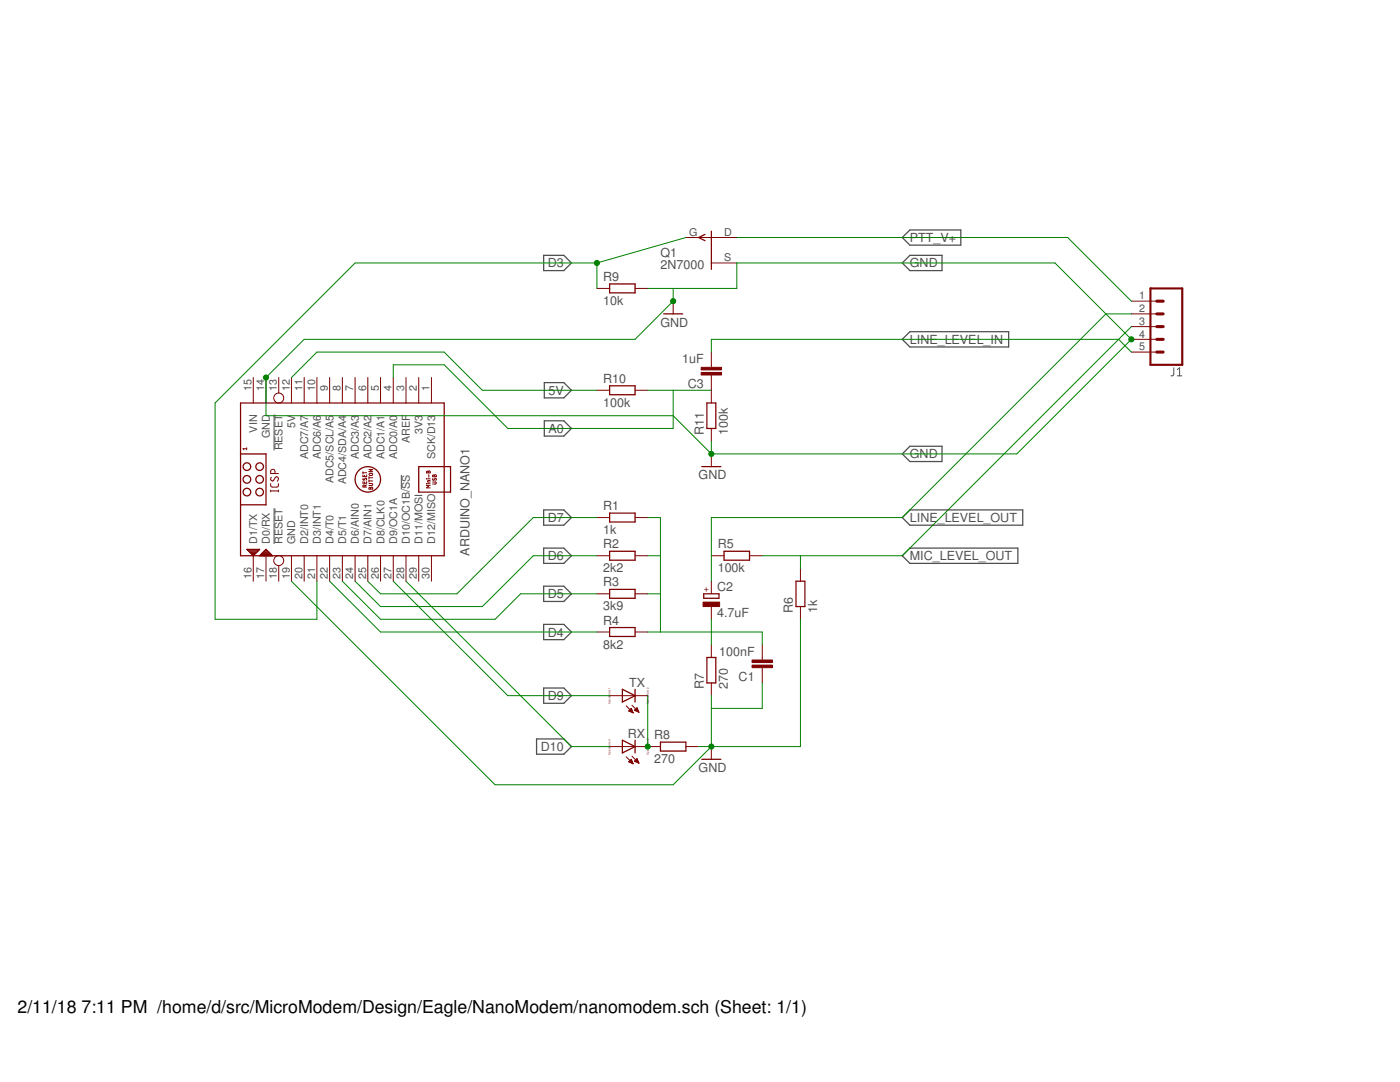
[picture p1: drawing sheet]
<svg xmlns="http://www.w3.org/2000/svg" width="279mm" height="216mm" viewBox="0 0 279 216" stroke-linecap="round" stroke-linejoin="round" font-family="sans-serif">
<path d="M234.3 73.4l-.1 1.4-.5 .2M234.9 75h1M234.9 73.7l.5-.3v1.6M54.7 82.7v7.2M80.1 94.8v2.8M54.7 101.4v7.1" fill="none" stroke="#505050" stroke-width=".2"/>
<g fill="none" stroke="#505050" stroke-width=".25">
<path d="M108.5 50.9h4l1.5 1.6-1.5 1.5h-4zM180.1 52.5l1.5-1.6h6.4v3.1h-6.4zM180.1 47.4l1.5-1.5h10.1v3h-10.1zM108.6 76.3h3.9l1.5 1.6-1.5 1.5h-3.9zM180.1 67.7l1.5-1.5h19.7v3h-19.7zM108.6 84h3.9l1.5 1.5-1.5 1.5h-3.9zM180.1 90.6l1.5-1.6h6.4v3.1h-6.4zM108.5 101.7h4l1.5 1.6-1.5 1.5h-4zM108.5 109.4h4l1.5 1.5-1.5 1.5h-4zM108.5 117h4l1.5 1.5-1.5 1.5h-4zM180.1 103.3l1.5-1.6h22.5v3.1h-22.5zM180.1 110.9l1.5-1.5h21.5v3h-21.5z"/>
<path d="M108.5 124.6h4l1.5 1.5-1.5 1.5h-4zM108.5 137.3h4l1.5 1.5-1.5 1.5h-4zM107.1 147.4h5.4l1.5 1.6-1.5 1.5h-5.4z"/>
</g>
<g fill="none" stroke="#800000" stroke-width=".25">
<path d="M121.7 56.7h5v1.7h-5zM140.7 46.8l-1.3 .6 1.3 .6M142 46.1v7.6M121.7 77h5v1.8h-5zM132.4 62.6h3.8M48 80.4h40.6v30.5h-40.6zM48 90.6h5.1v10.1h-5.1M83.6 93.1h6.3v5.1h-6.3zM140.1 93.1h3.8M141.1 80.4h1.8v5.1h-1.8zM49.3 109.6h2.5l-1.3 1.3zM49.4 109.7h2.3"/>
<path d="M49.6 110h1.9M49.8 110.2h1.4M50.1 110.4h.9M50.3 110.6h.5M50.5 110.8h.1M51.8 110.9l1.3-1.3 1.3 1.3M51.9 110.8h2.4M52.1 110.6h2M52.3 110.4h1.6M52.5 110.2h1.2M52.7 110h.7M53 109.7h.2"/>
<path d="M121.7 102.4h5v1.8h-5zM121.7 110h5v1.8h-5zM121.7 117.6h5v1.8h-5zM140.4 118.5h3.1v.9h-3.1zM144.5 110h5.1v1.8h-5.1zM158.9 116h1.7v5h-1.7zM121.7 125.2h5v1.8h-5zM124.2 137.5l2.5 1.3-2.5 1.3zM126.7 137.5v2.6M141.1 131.2h1.8v5.1h-1.8zM124.2 147.7l2.5 1.3-2.5 1.2zM126.7 147.7v2.5"/>
<path d="M131.8 148.1h5.1v1.8h-5.1zM140.1 151.5h3.8"/>
<circle cx="49.3" cy="93.1" r=".76"/>
<circle cx="49.3" cy="98.2" r=".76"/>
<circle cx="49.3" cy="95.7" r=".76"/>
<circle cx="51.8" cy="98.2" r=".76"/>
<circle cx="51.8" cy="95.7" r=".76"/>
<circle cx="51.8" cy="93.1" r=".76"/>
<circle cx="73.4" cy="95.7" r="2.54"/>
</g>
<g fill="none" stroke="#800000" stroke-width=".2">
<path d="M119.1 57.6h2.6M126.7 57.6h2.6M136.9 47.4h10.1M142 52.5h5M50.5 75.3v5.1M53.1 75.3v5.1M55.6 75.3v3.1M58.2 75.3v5.1M60.7 75.3v5.1M63.2 75.3v5.1M65.8 75.3v5.1M68.3 75.3v5.1"/>
<path d="M70.9 75.3v5.1M73.4 75.3v5.1M75.9 75.3v5.1M78.5 75.3v5.1M81 75.3v5.1M83.6 75.3v5.1M86.1 75.3v5.1M119.1 77.9h2.6M126.7 77.9h2.6M134.3 60.1v2.5M142 70.3v3M142 74.8v5.6"/>
<path d="M225.8 60.1h5.1M225.8 62.6h5.1M225.8 65.2h5.1M225.8 67.7h5.1M225.8 70.3h5.1M49.2 89.5h-.7l.2 .2M49.2 89.3v.4M54 96.5v.5l.4 .2h1l.1-.2 .1-.5M54 98h1.6M54 97.8v.3M54.1 95.2a.4 .4 0 0 0-.1 .6 .4 .4 0 0 0 .6 .1l.3-.6a.38 .38 0 0 1 .6 0 .38 .38 0 0 1 0 .5l-.1 .2M54.9 94.5v-.4a.43 .43 0 0 0-.4-.5 .43 .43 0 0 0-.5 .5v.4h1.6"/>
<path d="M55.6 97.8v.3M72.4 94.3h.8M72.4 94.1v.4M72.4 94.8v.3h.8v-.3M72.4 96.1v.3h.8v-.3M72.5 95.5l-.1 .2 .2 .1 .5-.4v.4M72.7 94.8v.3M72.7 96.2v.2M72.8 97l-.1-.2h-.2l-.1 .4h.8M72.8 97v.2M73.2 96.8l-.4 .1M73.6 96.5h.7l.1 .2-.1 .2h-.7"/>
<path d="M73.6 95.1v.4M73.6 95.8v.4M73.6 96h.8M73.6 95.3h.8M73.6 93.7h.8l-.8 .4h.8M73.7 97.3l.1-.1 .2 .2 .3-.2 .1 .4h-.8zM73.7 94.5h.6l.1 .3h-.7l-.1-.1zM74 97.4v.2M85.1 96.5h.1M85.1 95.5h.1M85.2 95.5h.1M85.2 94l.2 .1 .4-.1 .1 .4h-.8z"/>
<path d="M85.4 96.5h.5M85.4 95.5h.5M85.4 94.1v.3M85.6 94.7v.5M85.9 95.9l-.5 .1v.2h.5M85.9 96.9h-.8l.4 .2-.4 .2h.8M86.3 96.2h.7l.1 .2-.1 .2h-.7M86.4 94.8h.2l.1 .1 .3-.2 .1 .4h-.8zM86.4 95.5v.3h.1l.3-.3h.2v.4M86.7 94.9v.2M142 85.5v2.5M142 90.6v2.5"/>
<path d="M50.5 110.9v5.1M53.1 110.9v5.1M55.6 112.9v3.1M58.2 110.9v5.1M60.7 110.9v5.1M63.2 110.9v5.1M65.8 110.9v5.1M68.3 110.9v5.1M70.9 110.9v5.1M73.4 110.9v5.1M75.9 110.9v5.1M78.5 110.9v5.1"/>
<path d="M81 110.9v5.1M83.6 110.9v5.1M86.1 110.9v5.1M119.1 103.3h2.6M119.1 110.9h2.6M119.1 118.5h2.6M126.7 103.3h2.6M126.7 110.9h2.6M126.7 118.5h2.6M142 110.9h2.5M142 116v2.5M149.6 110.9h2.5"/>
<path d="M159.7 113.4v2.6M119.1 126.1h2.6M121.7 138.8h7.6M126.7 126.1h2.6M142 121v2.6M142 128.7v2.5M142 136.3v2.5M152.1 128.7v3M152.1 133.2v3.1M159.7 121v2.6M121.7 149h10.1M125 151l1.4 1.4"/>
<path d="M125 140.8l1.4 1.4M125.5 152l.5-.5 .4 .9zM125.5 141.9l.9 .3M125.5 141.9l.5-.5 .4 .8M125.5 141.9h.7M125.5 152h.7M125.6 141.7h.5M125.6 151.9h.5M125.7 152.1h.5M125.7 141.6h.4M125.7 151.7h.4M125.8 142h.4"/>
<path d="M125.8 141.5h.2M125.9 151.6h.1M125.9 141.4h.1M126 152.2h.3M126 142.1h.3M126.1 150.9l1.4 1.4M126.1 140.7l1.4 1.4M126.3 152.4h.1M126.3 142.2h.1M126.6 151.9h.7M126.6 151.9l.9 .4M126.6 141.7h.7"/>
<path d="M126.6 141.7l.9 .4M126.7 141.6h.6M126.7 151.7h.6M126.9 152h.5M126.9 141.5h.3M126.9 151.6h.3M126.9 141.9h.5M127 141.4h.2M127 151.5h.2M127.1 141.3h.1M127.1 151.4h.1M127.1 152.1h.3"/>
<path d="M127.1 151.4l-.5 .5M127.1 151.4l.4 .9M127.1 141.2l-.5 .5M127.1 141.2l.4 .9M127.2 142h.2M127.4 152.2h.1M127.5 142.1h.1M136.9 149h2.5M142 149v2.5"/>
<circle cx="55.6" cy="79.4" r=".99"/>
<circle cx="55.6" cy="111.9" r=".99"/>
</g>
<g fill="#800000" stroke="#800000" stroke-width=".2">
<path d="M150.1 132.7h4.1v.5h-4.1z"/>
<path d="M150.1 131.7h4.1v.5h-4.1z"/>
<path d="M140.3 120.1h3.3v.9h-3.3z"/>
<path d="M139.9 74.3h4.1v.5h-4.1z"/>
<path d="M139.9 73.3h4.1v.5h-4.1z"/>
</g>
<path d="M229.6 57.6h6.3v15.2h-6.3z" fill="none" stroke="#800000" stroke-width=".42"/>
<path d="M230.9 65.2h1.2M230.9 62.6h1.2M230.9 60.1h1.2M230.9 70.3h1.2M230.9 67.7h1.2" fill="none" stroke="#800000" stroke-width=".61"/>
<g fill="none" stroke="#008000" stroke-width=".2">
<path d="M119.1 52.5h-48.2l-28 27.9v43.2h20.3v-7.6M119.1 52.5v5.1M129.3 57.6h17.7v-5.1h63.5l15.3 15.2-22.9 22.9h-60.9M134.3 57.6v2.5l-7.6 7.6h-66l-7.6 7.6v7.7h81.2l7.7 7.6M136.9 47.4l-17.8 5.1M147 47.4h66.1l12.7 12.7M58.2 75.3l5-5h25.4l7.7 7.6h22.8M78.5 75.3v-2.5h10.1l12.7 12.7h33v-7.6M129.3 77.9h12.7M142 70.3v-2.6h81.2l2.6 2.6M225.8 62.6h-5.1l-40.6 40.7h-38.1v12.7M225.8 65.2l-45.7 45.7h-28"/>
<path d="M142 88v2.6M58.2 116l40.6 40.6h35.5l7.7-7.6v-10.2M65.8 116l10.1 10.1h43.2M68.3 116l7.6 7.6h22.9l5.1-5.1h15.2M78.5 116l22.8 22.8h20.4M81 116l33 33h7.7M119.1 103.3h-12.7l-15.2 15.2h-15.3l-2.5-2.5M119.1 110.9h-12.7l-10.1 10.1h-20.4l-5-5M129.3 103.3h2.5v22.8M129.3 118.5h2.5M129.3 110.9h2.5M159.7 110.9v2.5"/>
<path d="M129.3 126.1h22.8v2.6M129.3 138.8v10.2M142 123.6v5.1M152.1 136.3v5.1h-10.1M159.7 123.6v25.4h-20.3"/>
</g>
<g fill="#008000" stroke="#008000" stroke-width=".2">
<circle cx="142" cy="149" r=".51"/>
<circle cx="225.8" cy="67.7" r=".51"/>
<circle cx="134.3" cy="60.1" r=".51"/>
<circle cx="142" cy="90.6" r=".51"/>
<circle cx="53.1" cy="75.3" r=".51"/>
<circle cx="129.3" cy="149" r=".51"/>
<circle cx="119.1" cy="52.5" r=".51"/>
</g>
<g font-size="3.5">
<text x="3.5" y="202.2">2/11/18</text>
<text x="16.3" y="202.2">7:11 PM /home/d/src/MicroModem/Design/Eagle/NanoModem/nanomodem.sch (Sheet: 1/1)</text>
</g>
<g font-size="2.5" fill="#505050">
<text x="109.3" y="53.4">D3</text>
<text x="131.8" y="53.8">2N7000</text>
<text x="131.8" y="51.3">Q1</text>
<text x="181.6" y="53.4">GND</text>
<text x="181.6" y="48.3">PTT_V+</text>
<text x="120.4" y="56.1">R9</text>
<text x="120.4" y="60.9">10k</text>
<text x="131.8" y="65.2">GND</text>
<text x="181.6" y="68.6">LINE_LEVEL_IN</text>
<text x="120.4" y="76.4">R10</text>
<text x="136.2" y="72.4">1uF</text>
<text x="137.3" y="77.5">C3</text>
<text x="109.5" y="78.8">5V</text>
<text x="120.4" y="81.2">100k</text>
<text x="109.5" y="86.4">A0</text>
<text x="140.5" y="86.8" transform="rotate(-90 140.5 86.8)">R11</text>
<text x="145.3" y="86.8" transform="rotate(-90 145.3 86.8)">100k</text>
<text x="139.4" y="95.6">GND</text>
<text x="181.6" y="91.5">GND</text>
<text x="120.4" y="101.8">R1</text>
<text x="109.3" y="104.2">D7</text>
<text x="120.4" y="106.6">1k</text>
<text x="181.6" y="104.2">LINE_LEVEL_OUT</text>
<text x="93.7" y="110.9" transform="rotate(-90 93.7 110.9)">ARDUINO_NANO1</text>
<text x="109.3" y="111.8">D6</text>
<text x="120.4" y="109.4">R2</text>
<text x="143.2" y="109.4">R5</text>
<text x="181.6" y="111.8">MIC_LEVEL_OUT</text>
<text x="109.3" y="119.4">D5</text>
<text x="120.4" y="114.2">2k2</text>
<text x="120.4" y="117">R3</text>
<text x="143.1" y="118">C2</text>
<text x="143.2" y="114.2">100k</text>
<text x="120.4" y="121.8">3k9</text>
<text x="120.4" y="124.6">R4</text>
<text x="143.1" y="123.1">4.7uF</text>
<text x="158.3" y="122.3" transform="rotate(-90 158.3 122.3)">R6</text>
<text x="163.1" y="122.3" transform="rotate(-90 163.1 122.3)">1k</text>
<text x="109.3" y="127">D4</text>
<text x="120.4" y="129.4">8k2</text>
<text x="143.5" y="130.8">100nF</text>
<text x="125.6" y="137">TX</text>
<text x="140.5" y="137.5" transform="rotate(-90 140.5 137.5)">R7</text>
<text x="145.3" y="137.5" transform="rotate(-90 145.3 137.5)">270</text>
<text x="147.4" y="135.9">C1</text>
<text x="109.3" y="139.7">D9</text>
<text x="107.9" y="149.9">D10</text>
<text x="125.3" y="147.2">RX</text>
<text x="130.5" y="147.5">R8</text>
<text x="130.5" y="152.3">270</text>
<text x="139.4" y="154.1">GND</text>
</g>
<g font-size="2.1" fill="#505050">
<text x="137.5" y="47">G</text>
<text x="144.5" y="47">D</text>
<text x="144.5" y="52.1">S</text>
<text x="227.3" y="59.7">1</text>
<text x="227.3" y="62.3">2</text>
<text x="227.3" y="64.8">3</text>
<text x="227.3" y="67.4">4</text>
<text x="227.3" y="69.9">5</text>
<text x="50.2" y="78.1" transform="rotate(-90 50.2 78.1)">15</text>
<text x="52.7" y="78.1" transform="rotate(-90 52.7 78.1)">14</text>
<text x="55.3" y="78.1" transform="rotate(-90 55.3 78.1)">13</text>
<text x="57.8" y="78.1" transform="rotate(-90 57.8 78.1)">12</text>
<text x="60.4" y="78.1" transform="rotate(-90 60.4 78.1)">11</text>
<text x="62.9" y="78.1" transform="rotate(-90 62.9 78.1)">10</text>
<text x="65.4" y="78.1" transform="rotate(-90 65.4 78.1)">9</text>
<text x="68" y="78.1" transform="rotate(-90 68 78.1)">8</text>
<text x="70.5" y="78.1" transform="rotate(-90 70.5 78.1)">7</text>
<text x="73" y="78.1" transform="rotate(-90 73 78.1)">6</text>
<text x="75.6" y="78.1" transform="rotate(-90 75.6 78.1)">5</text>
<text x="78.1" y="78.1" transform="rotate(-90 78.1 78.1)">4</text>
<text x="80.7" y="78.1" transform="rotate(-90 80.7 78.1)">3</text>
<text x="83.2" y="78.1" transform="rotate(-90 83.2 78.1)">2</text>
<text x="85.7" y="78.1" transform="rotate(-90 85.7 78.1)">1</text>
<text x="51.3" y="86.3" transform="rotate(-90 51.3 86.3)">VIN</text>
<text x="53.9" y="87.5" transform="rotate(-90 53.9 87.5)">GND</text>
<text x="56.4" y="89.9" transform="rotate(-90 56.4 89.9)">RESET</text>
<text x="58.9" y="85.4" transform="rotate(-90 58.9 85.4)">5V</text>
<text x="81.8" y="88.4" transform="rotate(-90 81.8 88.4)">AREF</text>
<text x="84.3" y="86.6" transform="rotate(-90 84.3 86.6)">3V3</text>
<text x="61.5" y="91.7" transform="rotate(-90 61.5 91.7)">ADC7/A7</text>
<text x="64" y="91.7" transform="rotate(-90 64 91.7)">ADC6/A6</text>
<text x="71.6" y="91.7" transform="rotate(-90 71.6 91.7)">ADC3/A3</text>
<text x="74.2" y="91.7" transform="rotate(-90 74.2 91.7)">ADC2/A2</text>
<text x="76.7" y="91.7" transform="rotate(-90 76.7 91.7)">ADC1/A1</text>
<text x="79.2" y="91.7" transform="rotate(-90 79.2 91.7)">ADC0/A0</text>
<text x="86.9" y="91.7" transform="rotate(-90 86.9 91.7)">SCK/D13</text>
<text x="66.5" y="96.4" transform="rotate(-90 66.5 96.4)">ADC5/SCL/A5</text>
<text x="69.1" y="96.7" transform="rotate(-90 69.1 96.7)">ADC4/SDA/A4</text>
<text x="51.3" y="108.5" transform="rotate(-90 51.3 108.5)">D1/TX</text>
<text x="53.9" y="108.5" transform="rotate(-90 53.9 108.5)">D0/RX</text>
<text x="56.4" y="108.5" transform="rotate(-90 56.4 108.5)">RESET</text>
<text x="58.9" y="108.5" transform="rotate(-90 58.9 108.5)">GND</text>
<text x="61.5" y="108.5" transform="rotate(-90 61.5 108.5)">D2/INT0</text>
<text x="64" y="108.5" transform="rotate(-90 64 108.5)">D3/INT1</text>
<text x="66.5" y="108.5" transform="rotate(-90 66.5 108.5)">D4/T0</text>
<text x="69.1" y="108.5" transform="rotate(-90 69.1 108.5)">D5/T1</text>
<text x="71.6" y="108.5" transform="rotate(-90 71.6 108.5)">D6/AIN0</text>
<text x="74.2" y="108.5" transform="rotate(-90 74.2 108.5)">D7/AIN1</text>
<text x="76.7" y="108.5" transform="rotate(-90 76.7 108.5)">D8/CLK0</text>
<text x="79.2" y="108.5" transform="rotate(-90 79.2 108.5)">D9/OC1A</text>
<text x="81.8" y="108.5" transform="rotate(-90 81.8 108.5)">D10/OC1B/SS</text>
<text x="84.3" y="108.5" transform="rotate(-90 84.3 108.5)">D11/MOSI</text>
<text x="86.9" y="108.5" transform="rotate(-90 86.9 108.5)">D12/MISO</text>
<text x="50.2" y="115.6" transform="rotate(-90 50.2 115.6)">16</text>
<text x="52.7" y="115.6" transform="rotate(-90 52.7 115.6)">17</text>
<text x="55.3" y="115.6" transform="rotate(-90 55.3 115.6)">18</text>
<text x="57.8" y="115.6" transform="rotate(-90 57.8 115.6)">19</text>
<text x="60.4" y="115.6" transform="rotate(-90 60.4 115.6)">20</text>
<text x="62.9" y="115.6" transform="rotate(-90 62.9 115.6)">21</text>
<text x="65.4" y="115.6" transform="rotate(-90 65.4 115.6)">22</text>
<text x="68" y="115.6" transform="rotate(-90 68 115.6)">23</text>
<text x="70.5" y="115.6" transform="rotate(-90 70.5 115.6)">24</text>
<text x="73" y="115.6" transform="rotate(-90 73 115.6)">25</text>
<text x="75.6" y="115.6" transform="rotate(-90 75.6 115.6)">26</text>
<text x="78.1" y="115.6" transform="rotate(-90 78.1 115.6)">27</text>
<text x="80.7" y="115.6" transform="rotate(-90 80.7 115.6)">28</text>
<text x="83.2" y="115.6" transform="rotate(-90 83.2 115.6)">29</text>
<text x="85.7" y="115.6" transform="rotate(-90 85.7 115.6)">30</text>
</g>
<text font-size="1.8" fill="#800000" x="141.4" y="118.1" transform="rotate(-90 141.4 118.1)">+</text>
<g font-size=".6" fill="#800080">
<text x="121.8" y="140.5" transform="rotate(-90 121.8 140.5)">SpiceOrder 1</text>
<text x="129.5" y="140.5" transform="rotate(-90 129.5 140.5)">SpiceOrder 2</text>
<text x="121.8" y="150.6" transform="rotate(-90 121.8 150.6)">SpiceOrder 1</text>
<text x="129.5" y="150.6" transform="rotate(-90 129.5 150.6)">SpiceOrder 2</text>
</g>
</svg>
